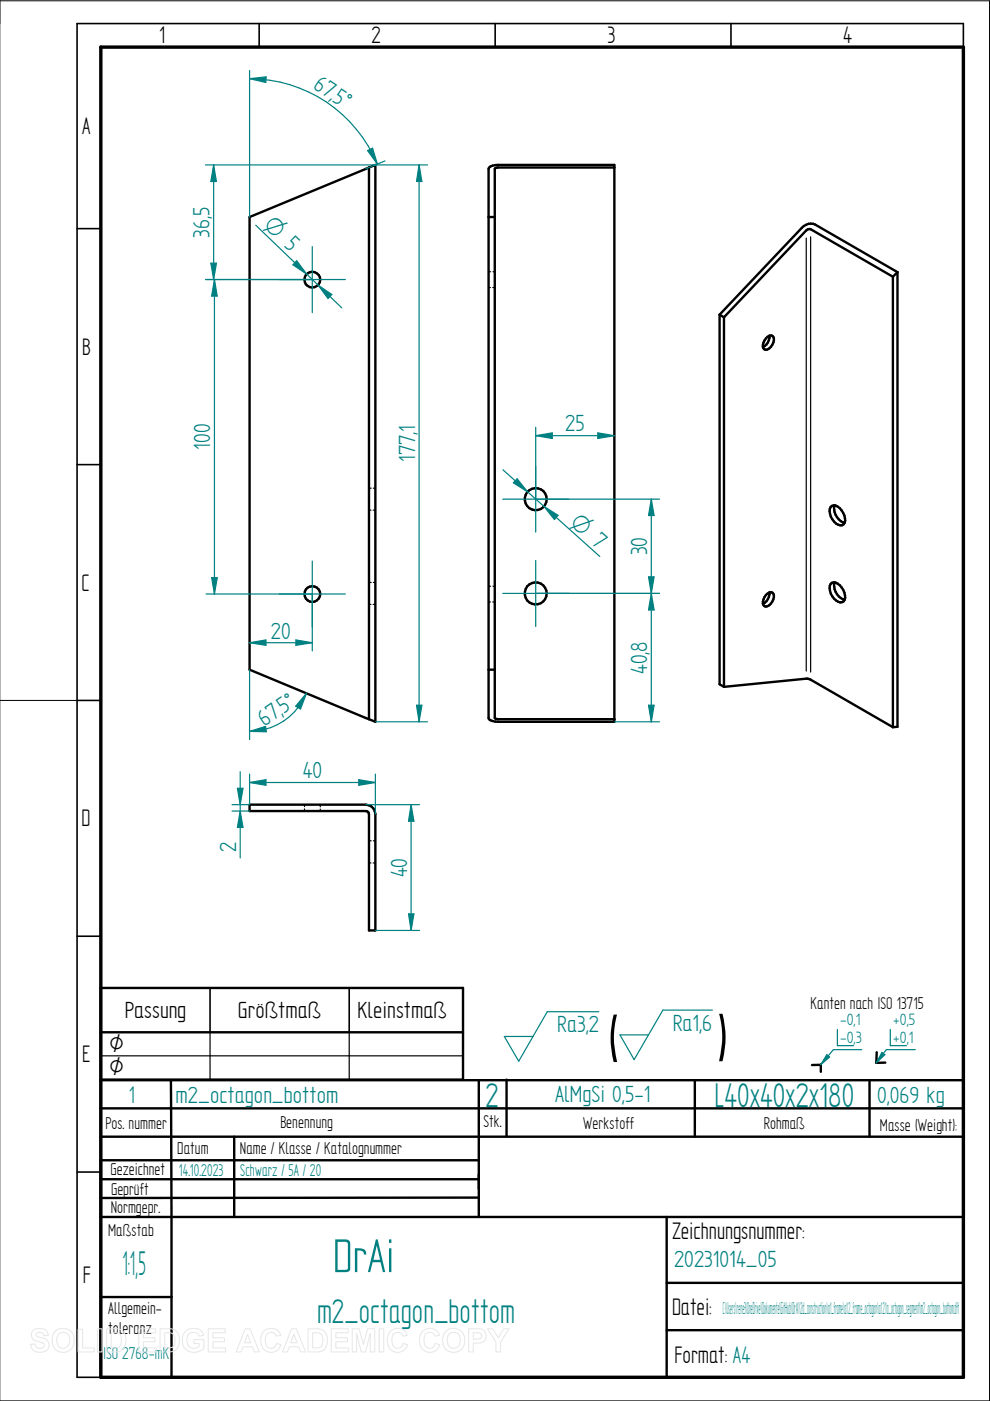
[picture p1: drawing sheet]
<svg xmlns="http://www.w3.org/2000/svg" width="210mm" height="297mm" viewBox="0 0 210 297" stroke-linecap="round" stroke-linejoin="round" font-family="sans-serif">
<path d="M0 0v297h209.8v-296.8h-209.8M0 148.5h16.3" fill="none" stroke="#000" stroke-width=".21"/>
<path d="M54.9 5v5M105 5v5M155 5v5M204.3 10v-5h-188v287h5.1M16.3 48.5h5.1M16.3 98.5h5.1M16.3 148.5h5.1M16.3 198.5h5.1M44.5 209.5v9.4M74 209.5v9.4M16.3 248.5h5.1" fill="none" stroke="#000" stroke-width=".34"/>
<path d="M21.4 10h182.9v282h-182.9z" fill="none" stroke="#000" stroke-width=".72"/>
<g fill="none" stroke="#000" stroke-width=".51">
<path d="M21.4 218.9h76.8M21.4 209.5h76.8v19.4h-76.8zM21.4 229h182.9v63h-182.9zM21.4 235h182.9M36.2 229l.2 63M101.5 229v28.9M107.4 228.9v12M147.3 229v12M174 225.8h-1.8M174 225.7v1.5M184.4 229v12M185.9 223.1l-.1 2.2h1.9"/>
<path d="M21.4 258h182.9M21.4 241h182.9M21.4 250h79.9M21.4 246h79.9M49.7 241v17M101.3 253.9l-79.9 .1M141.4 258v34M21.4 275h15M141.4 272h62.9M141.4 282h62.9"/>
</g>
<circle cx="38.4" cy="292" r=".25" fill="#000"/>
<path d="M44.5 218.9v10M74 218.9v10M21.4 223.9h76.8" fill="none" stroke="#000" stroke-width=".25"/>
<path d="M176.7 222.5l-2.7 3.2" fill="none" stroke="#008080" stroke-width=".25"/>
<path d="M175.3 223.6l.6 .5-1.9 1.6z" fill="#008080"/>
<path d="M177.5 218.3v3.4h3.5M175.3 223.6l.6 .5-1.9 1.6zM176.7 222.5h6M187.9 222.5l-2.1 2.8" fill="none" stroke="#008080" stroke-width=".25"/>
<path d="M187 223.1l.6 .5-1.8 1.7z" fill="#008080"/>
<path d="M79.6 35h11M88.9 35l.6 3.5h-1.2zM79.6 153h11M127 214.5h-11l-6 10.5-3.1-5.2h6.1M151 214.2h-10.5l-6 10.5-3.1-5.3h6.1M188.8 218.3v3.4h3.4M187 223.1l.6 .5-1.8 1.7zM187.9 222.5h6.2" fill="none" stroke="#008080" stroke-width=".25"/>
<g fill="none" stroke="#000" stroke-width=".51">
<path d="M78.2 35.5l1.4-.5v118l-1.4-.5M78.2 35.5l-25.3 10.5v96l25.3 10.5M78.2 35.5v117M103.7 35.6a2.62 2.62 0 0 1 1.9-.6h24.7v118h-24.7a2.14 2.14 0 0 1-2-.8zM130.3 35.5h-24.7l-.7 .3v116.4l.7 .3h24.7M103.6 46h1.3M189.3 58.7l-17.4-10.1h-.3l-.7 .3-17.4 18.4M189.3 58.7v95.5M190.3 57.7v96.4l-1 .1M190.3 57.7l-17.5-10.1a2.37 2.37 0 0 0-2.8 .7l-17.4 18.4M190.3 57.7l-1 1M152.6 66.7v78.4l.9 .5"/>
<path d="M152.6 66.7l.9 .6M153.5 67.3v78.3M162.7 71.4a.78 .78 0 0 1 1-.2 .78 .78 0 0 1 .4 1 2.34 2.34 0 0 1-1.7 2 .93 .93 0 0 1-.5-1.6zM163.1 71.2a2.37 2.37 0 0 1-1.3 2.4M176.4 107.3a2.08 2.08 0 0 1 2.4 1.5 1.74 1.74 0 0 1-.3 2.6 2.96 2.96 0 0 1-2.4-3.9zM177 107.1a3.2 3.2 0 0 0 2.1 3.7M162.4 126.2a1.05 1.05 0 0 1 1.6-.3 2.24 2.24 0 0 1-1.6 2.7 .93 .93 0 0 1-.5-1.5zM163.1 125.6a2.46 2.46 0 0 1-1.3 2.4M176.4 123.6a2.2 2.2 0 0 1 2.4 1.5 2.37 2.37 0 0 1 .1 2.4 1.81 1.81 0 0 1-2.5-1.1 2.2 2.2 0 0 1 0-2.8zM177 123.5a3.2 3.2 0 0 0 2.1 3.7M103.6 142h1.3M153.5 145.6l17.7-1.7 .7 .2 17.4 10.1"/>
<path d="M52.9 170.6h24.7a2.03 2.03 0 0 1 2 2v24.7h-1.4l-.1-25-.5-.3h-24.7z"/>
<circle cx="66.2" cy="59.3" r="1.67"/>
<circle cx="113.6" cy="105.8" r="2.33"/>
<circle cx="66.2" cy="126" r="1.68"/>
<circle cx="113.6" cy="125.8" r="2.33"/>
</g>
<g fill="none" stroke="#000" stroke-width=".25">
<path d="M103.6 57.6h.4M104.5 57.6h.4M170.9 50.5v91.8M171.9 50.2v92.3M103.6 61h.4M104.5 61h.4M78.2 108.2h.5M78.2 103.5h.5M79.1 108.2h.5M79.2 103.5h.4M78.2 128.1h.5M78.2 123.5h.5"/>
<path d="M79.1 128.1h.5M79.2 123.5h.4M103.6 127.6h.4M103.6 124.3h.4M104.5 127.6h.4M104.5 124.3h.4M64.6 170.6v.4M64.6 171.5v.5M67.9 170.6v.5M67.9 171.5v.5M78.2 178.3h.5M79.2 178.3h.4"/>
<path d="M78.2 183h.5M79.1 183h.5"/>
</g>
<path d="M88.9 35l.6 3.5h-1.2z" fill="#008080"/>
<path d="M88.3 149.5h1.2l-.6 3.5z" fill="none" stroke="#008080" stroke-width=".25"/>
<path d="M88.3 149.5h1.2l-.6 3.5z" fill="#008080"/>
<path d="M52.9 14.9v31.1M77.9 31.9l1.1-.5 1 3.4zM81.6 34.1l-4 1.7M88.9 35v118" fill="none" stroke="#008080" stroke-width=".25"/>
<path d="M77.9 31.9l1.1-.5 1 3.4z" fill="#008080"/>
<path d="M52.9 16.7l3.5-.4-.1 1.2z" fill="none" stroke="#008080" stroke-width=".25"/>
<path d="M52.9 16.7l3.5-.4-.1 1.2z" fill="#008080"/>
<path d="M52.9 16.7a29.3 29.3 0 0 1 27.1 18.1M52.9 155.1l3.4-1.1 .2 1.2zM52.9 142v14.8" fill="none" stroke="#008080" stroke-width=".25"/>
<path d="M52.9 155.1l3.4-1.1 .2 1.2z" fill="#008080"/>
<path d="M65 147l-1.3 3.3-1-.6z" fill="none" stroke="#008080" stroke-width=".25"/>
<path d="M65 147l-1.3 3.3-1-.6z" fill="#008080"/>
<path d="M43.7 59.3h22.5M45.5 59.3l.6 3.5h-1.2zM43.7 125.9h22.5M65 147a13.1 13.1 0 0 1-12.1 8.1" fill="none" stroke="#008080" stroke-width=".25"/>
<path d="M45.5 59.3l.6 3.5h-1.2z" fill="#008080"/>
<path d="M44.9 122.5h1.2l-.6 3.4z" fill="none" stroke="#008080" stroke-width=".25"/>
<path d="M44.9 122.5h1.2l-.6 3.4z" fill="#008080"/>
<path d="M45.5 59.3v66.6M54.2 47.8l18.3 17.5M67.4 60.5l3 1.9-.8 .9z" fill="none" stroke="#008080" stroke-width=".25"/>
<path d="M67.4 60.5l3 1.9-.8 .9z" fill="#008080"/>
<path d="M62.9 55.3l2.1 2.8-2.9-2z" fill="none" stroke="#008080" stroke-width=".25"/>
<path d="M62.9 55.3l2.1 2.8-2.9-2z" fill="#008080"/>
<path d="M59.2 59.3h14M66.2 52.3v14M66.2 119v19M59.2 125.9h14M62.7 135.7l3.5 .6-3.5 .5z" fill="none" stroke="#008080" stroke-width=".25"/>
<path d="M62.7 135.7l3.5 .6-3.5 .5z" fill="#008080"/>
<path d="M52.9 136.3l3.5-.6v1.1z" fill="none" stroke="#008080" stroke-width=".25"/>
<path d="M52.9 136.3l3.5-.6v1.1z" fill="#008080"/>
<path d="M43.6 35h36M45.3 35l.6 3.5h-1.2zM43.6 59.3h22.6M52.9 136.3h13.3" fill="none" stroke="#008080" stroke-width=".25"/>
<path d="M45.3 35l.6 3.5h-1.2z" fill="#008080"/>
<path d="M44.7 55.8h1.2l-.6 3.5z" fill="none" stroke="#008080" stroke-width=".25"/>
<path d="M44.7 55.8h1.2l-.6 3.5z" fill="#008080"/>
<path d="M45.3 35v24.3M106.6 99.6l20.6 18.4M109.6 101.5l2.2 2.8-3-1.9z" fill="none" stroke="#008080" stroke-width=".25"/>
<path d="M109.6 101.5l2.2 2.8-3-1.9z" fill="#008080"/>
<path d="M115.3 107.4l3 1.9-.7 .9z" fill="none" stroke="#008080" stroke-width=".25"/>
<path d="M115.3 107.4l3 1.9-.7 .9z" fill="#008080"/>
<path d="M113.6 90.6v22.2M113.6 92.4l3.5-.6v1.2zM106.6 105.8h14M113.6 118.8v14M106.6 125.8h14" fill="none" stroke="#008080" stroke-width=".25"/>
<path d="M113.6 92.4l3.5-.6v1.2z" fill="#008080"/>
<path d="M126.7 91.8l3.6 .6-3.6 .6z" fill="none" stroke="#008080" stroke-width=".25"/>
<path d="M126.7 91.8l3.6 .6-3.6 .6z" fill="#008080"/>
<path d="M113.6 92.4h16.7M113.6 125.8h26.2M138.1 125.8l.6 3.5h-1.2zM130.3 153h9.5" fill="none" stroke="#008080" stroke-width=".25"/>
<path d="M138.1 125.8l.6 3.5h-1.2z" fill="#008080"/>
<path d="M137.5 149.5h1.2l-.6 3.5z" fill="none" stroke="#008080" stroke-width=".25"/>
<path d="M137.5 149.5h1.2l-.6 3.5z" fill="#008080"/>
<path d="M113.6 105.8h26.2M138.1 105.8l.6 3.5h-1.2zM113.6 125.8h26.2M138.1 125.8v27.2" fill="none" stroke="#008080" stroke-width=".25"/>
<path d="M138.1 105.8l.6 3.5h-1.2z" fill="#008080"/>
<path d="M137.5 122.3h1.2l-.6 3.5z" fill="none" stroke="#008080" stroke-width=".25"/>
<path d="M137.5 122.3h1.2l-.6 3.5z" fill="#008080"/>
<path d="M138.1 105.8v20M77.6 170.6h11.3M87.2 170.6l.6 3.5h-1.2zM79.6 197.3h9.3" fill="none" stroke="#008080" stroke-width=".25"/>
<path d="M87.2 170.6l.6 3.5h-1.2z" fill="#008080"/>
<path d="M86.6 193.8h1.2l-.6 3.5z" fill="none" stroke="#008080" stroke-width=".25"/>
<path d="M86.6 193.8h1.2l-.6 3.5z" fill="#008080"/>
<path d="M52.9 165.9l3.5-.6v1.2zM52.9 164.1v6.5M79.6 164.1v8.5M87.2 170.6v26.7" fill="none" stroke="#008080" stroke-width=".25"/>
<path d="M52.9 165.9l3.5-.6v1.2z" fill="#008080"/>
<path d="M76.1 165.3l3.5 .6-3.5 .6z" fill="none" stroke="#008080" stroke-width=".25"/>
<path d="M76.1 165.3l3.5 .6-3.5 .6z" fill="#008080"/>
<path d="M49.2 170.6h3.7M49.2 172h3.7M50.3 167.1h1.2l-.6 3.5zM52.9 165.9h26.7" fill="none" stroke="#008080" stroke-width=".25"/>
<path d="M50.3 167.1h1.2l-.6 3.5z" fill="#008080"/>
<path d="M50.9 172l.6 3.4h-1.2z" fill="none" stroke="#008080" stroke-width=".25"/>
<path d="M50.9 172l.6 3.4h-1.2z" fill="#008080"/>
<path d="M50.9 163.6v18.3" fill="none" stroke="#008080" stroke-width=".25"/>
<g fill="none" stroke="#e6e6e6" stroke-width=".21">
<path d="M7 282.1a2.33 2.33 0 0 1 2.9 .2l.3 .9h-.9a.91 .91 0 0 0-.7-.7 .91 .91 0 0 0-1 .5l.1 .3 .5 .2a2.12 2.12 0 0 1 2.2 1.4 1.76 1.76 0 0 1-2.4 1.8l-.7-.2-.6-.7-.2-.8 .9-.1a1.05 1.05 0 0 0 .9 1 1.05 1.05 0 0 0 1.1-.7 1.7 1.7 0 0 0-1.6-.8 1.39 1.39 0 0 1-.8-2.3zM11.7 282.3a2.47 2.47 0 0 1 3.1-.2 2.47 2.47 0 0 1 .8 3 2.4 2.4 0 0 1-3 1.5 2.4 2.4 0 0 1-1.5-3.1zM12.4 282.9a1.39 1.39 0 0 1 1.7-.3 1.39 1.39 0 0 1 .7 1.5 1.41 1.41 0 0 1-1.4 1.8 1.41 1.41 0 0 1-1.4-1.8l.1-.7zM16.6 281.8h.9v4h2.5v.8h-3.4zM20.7 281.7h.9v4.9h-.9zM20.7 286.6h.1M22.6 281.7h1.8a2.2 2.2 0 0 1 2.3 2.8 2.05 2.05 0 0 1-2.3 2.1h-1.8zM23.6 282.6a1.8 1.8 0 0 1 1.9 .5 2.03 2.03 0 0 1-.4 2.6l-1.5 .1zM29.4 281.7h3.6v.9h-2.6v1h2.5v.9h-2.5v1.3h2.7v.8h-3.7zM34 281.7h1.7a2.2 2.2 0 0 1 2.3 2.8 2.05 2.05 0 0 1-2.2 2.1h-1.8zM34.9 282.6a1.8 1.8 0 0 1 2 .5 2.03 2.03 0 0 1-.5 2.6l-1.5 .1zM39.3 282.3a2.56 2.56 0 0 1 3.6 .2l.3 .6-1 .2a1.36 1.36 0 0 0-1.6-.7 1.36 1.36 0 0 0-1 1.5 1.55 1.55 0 0 0 .8 1.6 1.55 1.55 0 0 0 1.8-.2v-.6h-1.1v-.9h2.1v2a2.7 2.7 0 0 1-4.5-1.2 2.79 2.79 0 0 1 .6-2.5z"/>
<path d="M44.2 281.7h3.6v.9h-2.7v1h2.5v.9h-2.5v1.3h2.7v.8h-3.6zM52 281.7h1l2 4.9h-1.1l-.4-1.1h-2l-.4 1.1h-1zM52.5 282.9l.7 1.8h-1.4zM55.9 282.3a2.15 2.15 0 0 1 3.6 .8l-.9 .2a1.24 1.24 0 0 0-1.6-.7 1.24 1.24 0 0 0-.7 1.5 1.25 1.25 0 0 0 .5 1.6 1.25 1.25 0 0 0 1.6-.3l.2-.6 1 .3a2.19 2.19 0 0 1-2.6 1.6 2.19 2.19 0 0 1-1.7-2.5l.1-.9zM61.8 281.7h1l2 4.9h-1l-.5-1.1h-2l-.4 1.1h-1zM62.3 282.9l.7 1.8h-1.4zM65.3 281.7h1.8a2.2 2.2 0 0 1 2.3 2.8 2.05 2.05 0 0 1-2.3 2.1h-1.8zM66.3 282.6a1.8 1.8 0 0 1 1.9 .5 2.03 2.03 0 0 1-.4 2.6l-1.5 .1zM70.2 281.7h3.6v.9h-2.6v1h2.5v.9h-2.5v1.3h2.7v.8h-3.7zM74.7 281.7h1.5l.8 3.4 .9-3.4h1.6v4.9h-1v-3.9l-1 3.9h-.9l-1-3.9v3.9h-.9zM80.4 281.7h1v4.9h-1zM80.4 286.6h.1"/>
<path d="M82.7 282.3a2.15 2.15 0 0 1 3.7 .8l-1 .2a1.24 1.24 0 0 0-1.6-.7 1.24 1.24 0 0 0-.7 1.5 1.25 1.25 0 0 0 .5 1.6 1.25 1.25 0 0 0 1.6-.3l.3-.6 .9 .3a2.19 2.19 0 0 1-2.6 1.6 2.19 2.19 0 0 1-1.7-2.5l.1-.9zM89.5 282.3a2.15 2.15 0 0 1 3.7 .8l-1 .2a1.24 1.24 0 0 0-1.5-.7 1.24 1.24 0 0 0-.8 1.5 1.25 1.25 0 0 0 .5 1.6 1.25 1.25 0 0 0 1.6-.3l.3-.6 .9 .3a2.19 2.19 0 0 1-2.5 1.6 2.19 2.19 0 0 1-1.8-2.5l.1-.9zM94.5 282.3a2.47 2.47 0 0 1 3.1-.2 2.47 2.47 0 0 1 .8 3 2.4 2.4 0 0 1-3 1.5 2.4 2.4 0 0 1-1.5-3.1zM95.2 282.9a1.39 1.39 0 0 1 1.7-.3 1.39 1.39 0 0 1 .7 1.5 1.41 1.41 0 0 1-1.4 1.8 1.41 1.41 0 0 1-1.4-1.8l.1-.7zM99.4 281.7h1.5a1.58 1.58 0 0 1 2 .8 1.58 1.58 0 0 1-.6 2.1l-.8 .1-1.2 .1v1.8h-.9zM100.3 282.6h.5a.87 .87 0 0 1 1.3 .8l-.5 .4-1.3 .1zM103.3 281.7h1.2l1.2 2 1.1-2h1.1l-1.8 2.9v2h-.9v-2z"/>
</g>
<g font-size="16.1">
<text x="128.8" y="225.1">(</text>
<text x="151.9" y="224.9">)</text>
</g>
<text font-size="11.3" fill="#008080" x="70.6" y="269.7">DrAi</text>
<g font-size="8.2" fill="#008080">
<text x="103" y="234.6">2</text>
<text x="151.5" y="234.6">L40x40x2x180</text>
<text x="26" y="270.4">1:1,5</text>
<text x="67.2" y="280.5">m2_octagon_bottom</text>
</g>
<g font-size="5.7">
<text x="33.8" y="9.2">1</text>
<text x="78.8" y="9.2">2</text>
<text x="128.8" y="9.2">3</text>
<text x="178.8" y="9.2">4</text>
<text x="17.4" y="28.4">A</text>
<text x="17.4" y="75.2">B</text>
<text x="17.3" y="125.2">C</text>
<text x="17.3" y="175.2">D</text>
<text x="17.4" y="225.2">E</text>
<text x="142.5" y="262.7">Zeichnungsnummer:</text>
<text x="17.6" y="271.9">F</text>
<text x="142.5" y="278.7">Datei:</text>
<text x="143" y="289">Format: A4</text>
</g>
<text font-size="5.7" fill="#008080" x="27.3" y="233.8">1</text>
<g font-size="5.6" fill="#008080">
<text x="66.2" y="18.6" transform="rotate(34 66.2 18.6)">67,</text>
<text x="70.3" y="21.4" transform="rotate(34 70.3 21.4)">5°</text>
<text x="44.4" y="50.4" transform="rotate(-90 44.4 50.4)">36,5</text>
<text x="44.6" y="95.4" transform="rotate(-90 44.6 95.4)">100</text>
<text x="119.8" y="91.5">25</text>
<text x="88" y="98" transform="rotate(-90 88 98)">177,1</text>
<text x="137.2" y="117.8" transform="rotate(-90 137.2 117.8)">30</text>
<text x="57.4" y="135.4">20</text>
<text x="137.2" y="142.9" transform="rotate(-90 137.2 142.9)">40,8</text>
<text x="56.1" y="154.2" transform="rotate(-34 56.1 154.2)">67,</text>
<text x="60.2" y="151.3" transform="rotate(-34 60.2 151.3)">5°</text>
<text x="64.2" y="165">40</text>
<text x="50" y="180.7" transform="rotate(-90 50 180.7)">2</text>
<text x="86.3" y="186" transform="rotate(-90 86.3 186)">40</text>
<text x="118.2" y="218.9">Ra3,2</text>
<text x="142.6" y="218.5">Ra1,6</text>
<text x="37.2" y="233.9">m2_octagon_bottom</text>
<text x="117.7" y="233.7">AlMgSi 0,5-1</text>
<text x="186" y="233.8">0,069 kg</text>
<text x="142.9" y="268.7">20231014_05</text>
</g>
<g font-size="5.6">
<text x="26.5" y="215.9">Passung</text>
<text x="50.4" y="215.9">Größtmaß</text>
<text x="75.8" y="215.9">Kleinstmaß</text>
<text x="23.2" y="223.1">Ø</text>
<text x="23.2" y="228">Ø</text>
</g>
<g font-size="5.4" fill="#008080">
<text x="55.7" y="48" transform="rotate(44 55.7 48)">O 5</text>
<text x="120.6" y="111" transform="rotate(42 120.6 111)">O 7</text>
</g>
<g font-size="4.1">
<text x="171.9" y="214">Kanten nach ISO 13715</text>
<text x="22.4" y="239.4">Pos. nummer</text>
<text x="59.4" y="239.2">Benennung</text>
<text x="102.5" y="239">Stk.</text>
<text x="123.7" y="239.4">Werkstoff</text>
<text x="161.9" y="239.3">Rohmaß</text>
<text x="186.6" y="239.7">Masse (Weight):</text>
<text x="37.6" y="244.8">Datum</text>
<text x="50.9" y="244.7">Name / Klasse / Katalognummer</text>
<text x="23.4" y="249.2">Gezeichnet</text>
<text x="23.5" y="257.2">Normgepr.</text>
<text x="23.5" y="253.3">Geprüft</text>
<text x="22.9" y="262.1">Maßstab</text>
<text x="22.9" y="278.6">Allgemein-</text>
<text x="22.9" y="282.7">toleranz</text>
</g>
<g font-size="4.1" fill="#008080">
<text x="37.9" y="249.3">14.10.2023</text>
<text x="50.9" y="249.3">Schwarz / 5A / 20</text>
<text x="153.2" y="278.6">C:\Users\rene3\OneDrive\Dokumente\GitHub\DrAI\2d_construction\a1_frame\a1.2_frame_octagon\a1.2.1a_octogon_segment\m2_octagon_bottom.dft</text>
<text x="21.8" y="288">ISO 2768-mK</text>
</g>
<g font-size="3.9" fill="#008080">
<text x="178.1" y="217.4">-0,1</text>
<text x="178.1" y="221.1">-0,3</text>
<text x="189.4" y="217.4">+0,5</text>
<text x="189.4" y="221.1">+0,1</text>
</g>
</svg>
